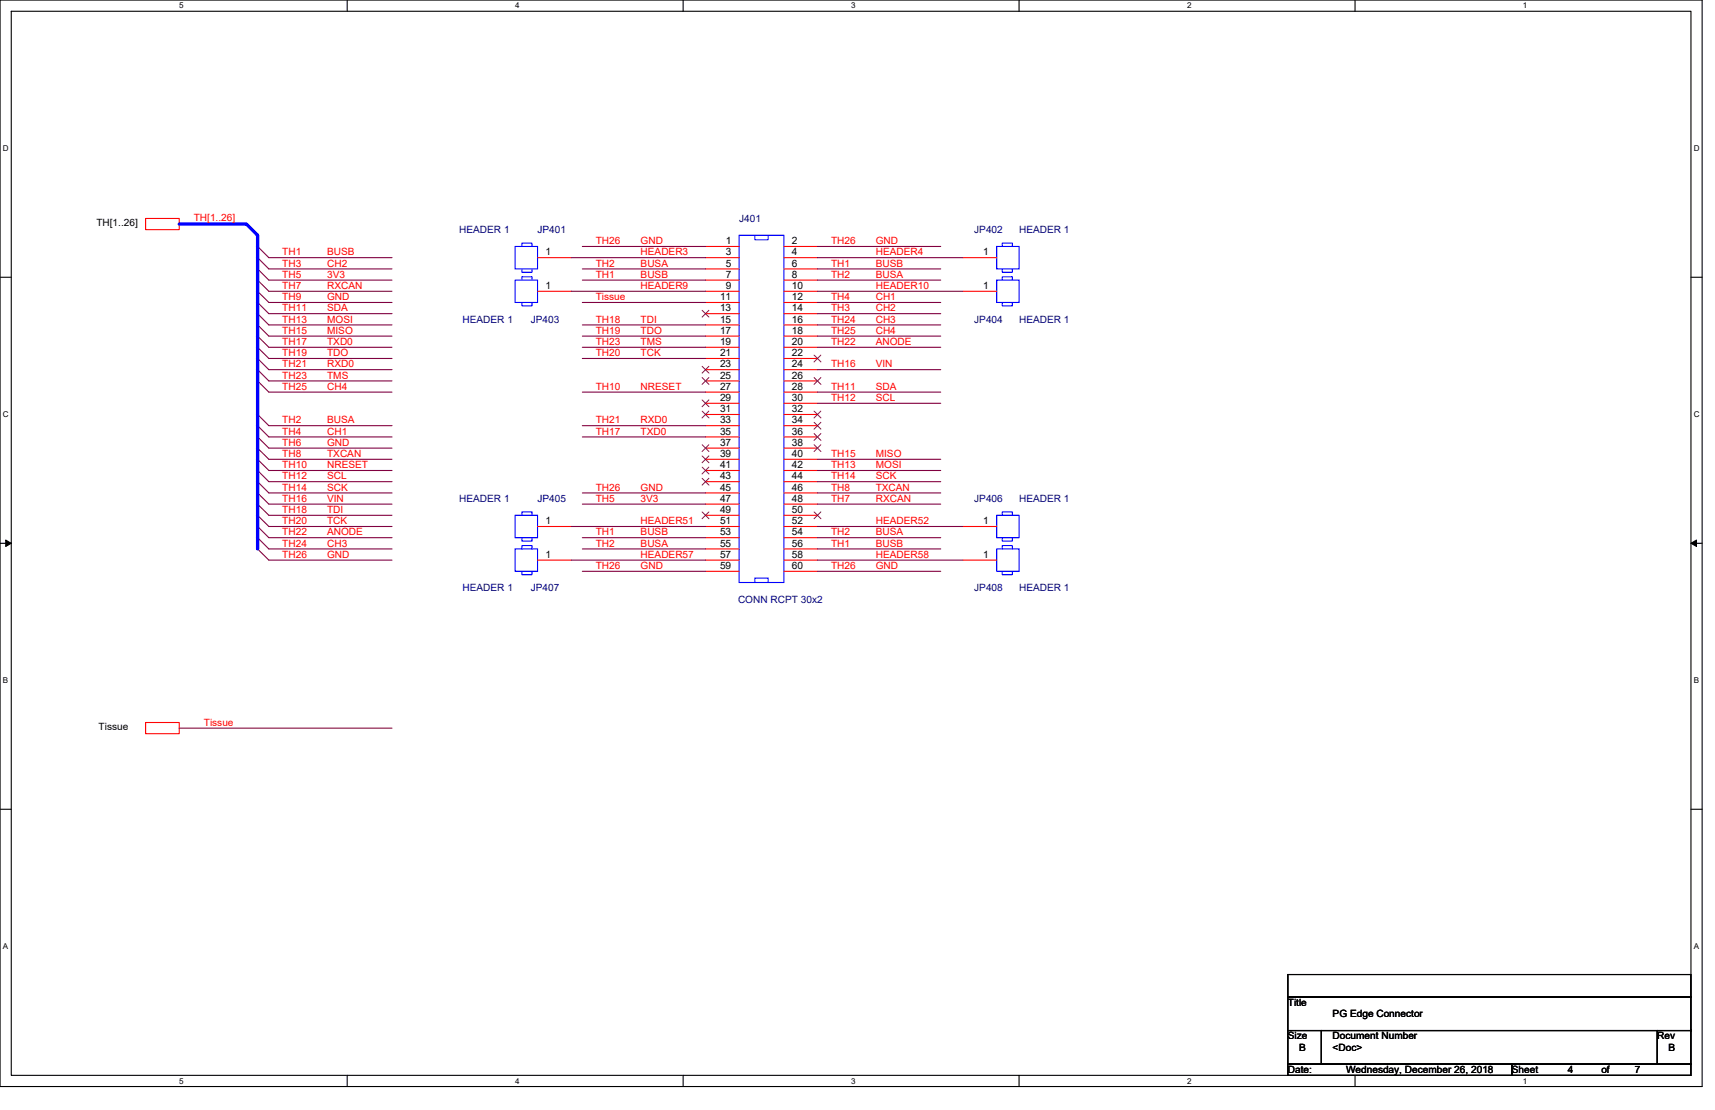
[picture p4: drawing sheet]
<svg xmlns="http://www.w3.org/2000/svg" width="432mm" height="279mm" viewBox="0 0 432 279" stroke-linecap="round" stroke-linejoin="round" font-family="sans-serif">
<path d="M0 0h428.6v273.5h-428.6zM2.8 2.8h422.9v267.9h-422.9z" fill="none" stroke="#000" stroke-width=".28"/>
<g fill="#fff">
<path d="M45.1 .3h1.1v2.3h-1.1z"/>
<path d="M45.1 271h1.1v2.2h-1.1z"/>
</g>
<path d="M87.4 0v2.8M87.4 270.7v2.8" fill="none" stroke="#000" stroke-width=".28"/>
<g fill="#fff">
<path d="M129.7 .3h1.1v2.3h-1.1z"/>
<path d="M129.7 271h1.1v2.2h-1.1z"/>
</g>
<path d="M172 0v2.8M172 270.7v2.8" fill="none" stroke="#000" stroke-width=".28"/>
<g fill="#fff">
<path d="M214.3 .3h1.1v2.3h-1.1z"/>
<path d="M214.3 271h1.1v2.2h-1.1z"/>
</g>
<path d="M256.6 0v2.8M256.6 270.7v2.8" fill="none" stroke="#000" stroke-width=".28"/>
<g fill="#fff">
<path d="M298.9 .3h1.1v2.3h-1.1z"/>
<path d="M298.9 271h1.1v2.2h-1.1z"/>
</g>
<path d="M341.2 0v2.8M341.2 270.7v2.8" fill="none" stroke="#000" stroke-width=".28"/>
<g fill="#fff">
<path d="M383.5 .3h1.1v2.3h-1.1z"/>
<path d="M383.5 271h1.1v2.2h-1.1z"/>
<path d="M.7 36.3h1.5v2.3h-1.5z"/>
<path d="M426.5 36.3h1.4v2.3h-1.4z"/>
<path d="M.7 103.3h1.5v2.2h-1.5z"/>
<path d="M426.5 103.3h1.4v2.2h-1.4z"/>
</g>
<path d="M0 69.8h2.8M425.7 69.8h2.9" fill="none" stroke="#000" stroke-width=".28"/>
<g fill="#fff">
<path d="M.7 170.2h1.4v2.3h-1.4z"/>
<path d="M426.5 170.2h1.3v2.3h-1.3z"/>
</g>
<path d="M0 136.8h2.8M425.7 136.8h2.9" fill="none" stroke="#000" stroke-width=".28"/>
<path d="M1.4 135.9l1.4 .9-1.4 .8zM425.7 136.8l1.4-.9v1.7z" fill="#000" stroke="#000" stroke-width=".25"/>
<g fill="#fff">
<path d="M.7 237.2h1.4v2.2h-1.4z"/>
<path d="M426.4 237.2h1.4v2.2h-1.4z"/>
</g>
<path d="M0 203.7h2.8M425.7 203.7h2.9M324.3 245.3h101.4v5.7h-101.4zM324.3 251h101.4v8.4h-101.4zM324.3 259.4h8.4v8.5h-8.4zM332.7 259.4h84.6v8.5h-84.6zM417.3 259.4h8.4v8.5h-8.4zM324.3 267.9h56.3v2.8h-56.3zM380.6 267.9h45.1v2.8h-45.1z" fill="none" stroke="#000" stroke-width=".28"/>
<g fill="none" stroke="#f00" stroke-width=".28">
<path d="M36.7 55h8.4v2.8h-8.4zM135.3 64.9h8.5M135.3 73.3h8.5M177.6 62h8.5M177.6 64.9h8.5M177.6 67.7h8.5M177.6 70.5h8.5M177.6 73.3h8.5M177.6 76.1h8.5M177.6 79h8.5M197.4 62h8.4M197.4 64.9h8.4"/>
<path d="M197.4 67.7h8.4M197.4 70.5h8.4M197.4 73.3h8.4M197.4 76.1h8.4M197.4 79h8.4M242.5 73.3h8.5M242.5 64.9h8.5M177.6 81.8h8.5M177.6 84.6h8.5M177.6 87.4h8.5M177.6 90.2h8.5M177.6 93h8.5"/>
<path d="M177.6 95.9h8.5M177.6 98.7h8.5M197.4 81.8h8.4M197.4 84.6h8.4M197.4 87.4h8.4M197.4 90.2h8.4M197.4 93h8.4M197.4 95.9h8.4M197.4 98.7h8.4M177.6 101.5h8.5M177.6 104.3h8.5M177.6 107.1h8.5"/>
<path d="M177.6 110h8.5M177.6 112.8h8.5M177.6 115.6h8.5M177.6 118.4h8.5M197.4 101.5h8.4M197.4 104.3h8.4M197.4 107.1h8.4M197.4 110h8.4M197.4 112.8h8.4M197.4 115.6h8.4M197.4 118.4h8.4M135.3 132.5h8.5"/>
<path d="M177.6 121.2h8.5M177.6 124.1h8.5M177.6 126.9h8.5M177.6 129.7h8.5M177.6 132.5h8.5M177.6 135.3h8.5M177.6 138.2h8.5M197.4 121.2h8.4M197.4 124.1h8.4M197.4 126.9h8.4M197.4 129.7h8.4M197.4 132.5h8.4"/>
<path d="M197.4 135.3h8.4M197.4 138.2h8.4M242.5 132.5h8.5M135.3 141h8.5M177.6 141h8.5M177.6 143.8h8.5M197.4 141h8.4M197.4 143.8h8.4M242.5 141h8.5M36.7 181.9h8.4v2.8h-8.4z"/>
</g>
<g fill="none" stroke="#800040" stroke-width=".28">
<path d="M64.9 62l2.8 2.9h31M64.9 64.9l2.8 2.8h31M64.9 67.7l2.8 2.8h31M64.9 70.5l2.8 2.8h31M64.9 73.3l2.8 2.8h31M64.9 76.1l2.8 2.9h31M64.9 79l2.8 2.8h31M143.8 64.9h33.8M143.8 73.3h33.8M146.6 62h31M146.6 67.7h31M146.6 70.5h31"/>
<path d="M146.6 76.1h31M205.8 64.9h36.7M205.8 73.3h36.7M205.8 62h31.1M205.8 70.5h31.1M205.8 67.7h31.1M205.8 76.1h31.1M205.8 79h31.1M64.9 81.8l2.8 2.8h31M64.9 84.6l2.8 2.8h31M64.9 87.4l2.8 2.8h31M64.9 90.2l2.8 2.8h31"/>
<path d="M64.9 93l2.8 2.9h31M64.9 95.9l2.8 2.8h31M146.6 81.8h31M146.6 84.6h31M146.6 87.4h31M146.6 90.2h31M146.6 98.7h31M205.8 93h31.1M205.8 98.7h31.1M205.8 81.8h31.1M205.8 84.6h31.1M205.8 87.4h31.1"/>
<path d="M64.9 104.3l2.8 2.8h31M64.9 107.1l2.8 2.9h31M64.9 110l2.8 2.8h31M64.9 112.8l2.8 2.8h31M64.9 115.6l2.8 2.8h31M64.9 118.4l2.8 2.8h31M146.6 107.1h31M146.6 110h31M205.8 101.5h31.1M205.8 115.6h31.1M205.8 118.4h31.1M64.9 121.2l2.8 2.9h31"/>
<path d="M64.9 124.1l2.8 2.8h31M64.9 126.9l2.8 2.8h31M64.9 129.7l2.8 2.8h31M64.9 132.5l2.8 2.8h31M64.9 135.3l2.8 2.9h31M64.9 138.2l2.8 2.8h31M143.8 132.5h33.8M146.6 124.1h31M146.6 138.2h31M146.6 126.9h31M146.6 135.3h31M205.8 132.5h36.7"/>
<path d="M205.8 135.3h31.1M205.8 138.2h31.1M205.8 121.2h31.1M205.8 124.1h31.1M205.8 126.9h31.1M143.8 141h33.8M146.6 143.8h31M205.8 141h36.7M205.8 143.8h31.1M45.1 183.3h53.6"/>
</g>
<g fill="none" stroke="#00f" stroke-width=".28">
<path d="M186.1 59.2h11.3v87.4h-11.3zM190 59.2v1.1h3.4v-1.1M129.7 62h5.6v5.7h-5.6zM129.7 70.5h5.6v5.6h-5.6zM131.4 67.7v.8h2.5v-.8M131.4 76.1v.9h2.5v-.9M131.4 62v-.8h2.5v.8M131.4 70.5v-.8h2.5v.8M251 70.5h5.6v5.6h-5.6zM251 62h5.6v5.7h-5.6zM252.3 70.5v-.8h2.6v.8M252.3 62v-.8h2.6v.8"/>
<path d="M252.3 76.1v.9h2.6v-.9M252.3 67.7v.8h2.6v-.8M129.7 129.7h5.6v5.6h-5.6zM129.7 138.2h5.6v5.6h-5.6zM131.4 135.3v.9h2.5v-.9M131.4 129.7v-.8h2.5v.8M131.4 138.2v-.9h2.5v.9M251 129.7h5.6v5.6h-5.6zM251 138.2h5.6v5.6h-5.6zM252.3 129.7v-.8h2.6v.8M252.3 138.2v-.9h2.6v.9M252.3 135.3v.9h2.6v-.9"/>
<path d="M131.4 143.8v.9h2.5v-.9M190 146.6v-1.1h3.4v1.1M252.3 143.8v.9h2.6v-.9"/>
</g>
<g fill="none" stroke="#804000" stroke-width=".25">
<path d="M176.8 78.1l1.7 1.7M178.5 78.1l-1.7 1.7M176.8 92.2l1.7 1.7M176.8 95l1.7 1.8M178.5 92.2l-1.7 1.7M178.5 95l-1.7 1.8M205 89.4l1.7 1.7M205 95l1.7 1.8M206.7 89.4l-1.7 1.7M206.7 95l-1.7 1.8M176.8 100.7l1.7 1.7M176.8 103.5l1.7 1.7"/>
<path d="M176.8 112l1.7 1.7M176.8 114.8l1.7 1.7M176.8 117.6l1.7 1.7M178.5 100.7l-1.7 1.7M178.5 103.5l-1.7 1.7M178.5 112l-1.7 1.7M178.5 114.8l-1.7 1.7M178.5 117.6l-1.7 1.7M205 103.5l1.7 1.7M205 106.3l1.7 1.7M205 109.1l1.7 1.7M205 112l1.7 1.7"/>
<path d="M206.7 103.5l-1.7 1.7M206.7 106.3l-1.7 1.7M206.7 109.1l-1.7 1.7M206.7 112l-1.7 1.7M176.8 120.4l1.7 1.7M176.8 128.9l1.7 1.7M178.5 120.4l-1.7 1.7M178.5 128.9l-1.7 1.7M205 128.9l1.7 1.7M206.7 128.9l-1.7 1.7"/>
</g>
<path d="M45.1 56.4h16.9l2.9 2.8v79" fill="none" stroke="#00f" stroke-width=".83"/>
<g font-size="2.5">
<text x="24.3" y="57">TH[1..26]</text>
<text x="137.3" y="64.3">1</text>
<text x="182.7" y="61.4">1</text>
<text x="182.7" y="64.3">3</text>
<text x="199.3" y="61.4">2</text>
<text x="199.3" y="64.3">4</text>
<text x="247.6" y="64.3">1</text>
<text x="182.7" y="67.1">5</text>
<text x="182.7" y="69.9">7</text>
<text x="199.3" y="67.1">6</text>
<text x="199.3" y="69.9">8</text>
<text x="137.3" y="72.7">1</text>
<text x="181.3" y="75.5">11</text>
<text x="182.7" y="72.7">9</text>
<text x="199.3" y="72.7">10</text>
<text x="199.3" y="75.5">12</text>
<text x="247.6" y="72.7">1</text>
<text x="181.3" y="78.4">13</text>
<text x="181.3" y="81.2">15</text>
<text x="199.3" y="78.4">14</text>
<text x="199.3" y="81.2">16</text>
<text x="181.3" y="84">17</text>
<text x="181.3" y="86.8">19</text>
<text x="181.3" y="89.6">21</text>
<text x="199.3" y="84">18</text>
<text x="199.3" y="86.8">20</text>
<text x="199.3" y="89.6">22</text>
<text x="181.3" y="92.5">23</text>
<text x="181.3" y="95.3">25</text>
<text x="199.3" y="92.5">24</text>
<text x="199.3" y="95.3">26</text>
<text x="181.3" y="98.1">27</text>
<text x="181.3" y="100.9">29</text>
<text x="199.3" y="98.1">28</text>
<text x="199.3" y="100.9">30</text>
<text x="181.3" y="103.7">31</text>
<text x="181.3" y="106.6">33</text>
<text x="199.3" y="103.7">32</text>
<text x="199.3" y="106.6">34</text>
<text x="181.3" y="109.4">35</text>
<text x="181.3" y="112.2">37</text>
<text x="199.3" y="109.4">36</text>
<text x="199.3" y="112.2">38</text>
<text x="181.3" y="115">39</text>
<text x="181.3" y="117.8">41</text>
<text x="199.3" y="115">40</text>
<text x="199.3" y="117.8">42</text>
<text x="181.3" y="120.6">43</text>
<text x="181.3" y="123.5">45</text>
<text x="199.3" y="120.6">44</text>
<text x="199.3" y="123.5">46</text>
<text x="137.3" y="131.9">1</text>
<text x="181.3" y="126.3">47</text>
<text x="181.3" y="129.1">49</text>
<text x="181.3" y="131.9">51</text>
<text x="199.3" y="126.3">48</text>
<text x="199.3" y="129.1">50</text>
<text x="199.3" y="131.9">52</text>
<text x="247.6" y="131.9">1</text>
<text x="181.3" y="134.7">53</text>
<text x="181.3" y="137.6">55</text>
<text x="199.3" y="134.7">54</text>
<text x="199.3" y="137.6">56</text>
<text x="137.3" y="140.4">1</text>
<text x="181.3" y="140.4">57</text>
<text x="181.3" y="143.2">59</text>
<text x="199.3" y="140.4">58</text>
<text x="199.3" y="143.2">60</text>
<text x="247.6" y="140.4">1</text>
<text x="24.8" y="183.8">Tissue</text>
<text x="324.3" y="253.2">Title</text>
<text x="335.5" y="256">PG Edge Connector</text>
<text x="324.3" y="261.6">Size</text>
<text x="335.5" y="261.6">Document Number</text>
<text x="417.3" y="261.6">Rev</text>
<text x="327.1" y="264.5">B</text>
<text x="335.5" y="264.5">&lt;Doc&gt;</text>
<text x="420.1" y="264.5">B</text>
<text x="324.3" y="270.1">Date:</text>
<text x="338.9" y="270.1">Wednesday, December 26, 2018</text>
<text x="380.6" y="270.1">Sheet</text>
<text x="394.7" y="270.1">4</text>
<text x="403.2" y="270.1">of</text>
<text x="411.6" y="270.1">7</text>
</g>
<g font-size="2.5" fill="#f00">
<text x="48.8" y="55.6">TH[1..26]</text>
<text x="71.1" y="64.3">TH1</text>
<text x="82.4" y="64.3">BUSB</text>
<text x="150" y="61.5">TH26</text>
<text x="161.3" y="61.5">GND</text>
<text x="161.3" y="64.3">HEADER3</text>
<text x="209.2" y="61.5">TH26</text>
<text x="220.5" y="61.5">GND</text>
<text x="220.5" y="64.3">HEADER4</text>
<text x="71.1" y="67.1">TH3</text>
<text x="71.1" y="69.9">TH5</text>
<text x="82.4" y="67.1">CH2</text>
<text x="82.4" y="69.9">3V3</text>
<text x="150" y="67.1">TH2</text>
<text x="150" y="69.9">TH1</text>
<text x="161.3" y="67.1">BUSA</text>
<text x="161.3" y="69.9">BUSB</text>
<text x="209.2" y="69.9">TH2</text>
<text x="209.2" y="67.1">TH1</text>
<text x="220.5" y="69.9">BUSA</text>
<text x="220.5" y="67.1">BUSB</text>
<text x="71.1" y="72.7">TH7</text>
<text x="71.1" y="75.6">TH9</text>
<text x="82.4" y="72.7">RXCAN</text>
<text x="82.4" y="75.6">GND</text>
<text x="150" y="75.6">Tissue</text>
<text x="161.3" y="72.7">HEADER9</text>
<text x="209.2" y="75.6">TH4</text>
<text x="220.5" y="75.6">CH1</text>
<text x="220.5" y="72.7">HEADER10</text>
<text x="71.1" y="78.4">TH11</text>
<text x="71.1" y="81.2">TH13</text>
<text x="82.4" y="78.4">SDA</text>
<text x="82.4" y="81.2">MOSI</text>
<text x="150" y="81.2">TH18</text>
<text x="161.3" y="81.2">TDI</text>
<text x="209.2" y="78.4">TH3</text>
<text x="209.2" y="81.2">TH24</text>
<text x="220.5" y="81.2">CH3</text>
<text x="220.5" y="78.4">CH2</text>
<text x="71.1" y="84">TH15</text>
<text x="71.1" y="86.8">TH17</text>
<text x="71.1" y="89.7">TH19</text>
<text x="82.4" y="84">MISO</text>
<text x="82.4" y="86.8">TXD0</text>
<text x="82.4" y="89.7">TDO</text>
<text x="150" y="84">TH19</text>
<text x="150" y="86.8">TH23</text>
<text x="150" y="89.7">TH20</text>
<text x="161.3" y="84">TDO</text>
<text x="161.3" y="86.8">TMS</text>
<text x="161.3" y="89.7">TCK</text>
<text x="209.2" y="84">TH25</text>
<text x="209.2" y="86.8">TH22</text>
<text x="220.5" y="84">CH4</text>
<text x="220.5" y="86.8">ANODE</text>
<text x="71.1" y="92.5">TH21</text>
<text x="71.1" y="95.3">TH23</text>
<text x="82.4" y="92.5">RXD0</text>
<text x="82.4" y="95.3">TMS</text>
<text x="209.2" y="92.5">TH16</text>
<text x="220.5" y="92.5">VIN</text>
<text x="71.1" y="98.1">TH25</text>
<text x="82.4" y="98.1">CH4</text>
<text x="150" y="98.1">TH10</text>
<text x="161.3" y="98.1">NRESET</text>
<text x="209.2" y="98.1">TH11</text>
<text x="209.2" y="100.9">TH12</text>
<text x="220.5" y="98.1">SDA</text>
<text x="220.5" y="100.9">SCL</text>
<text x="71.1" y="106.6">TH2</text>
<text x="82.4" y="106.6">BUSA</text>
<text x="150" y="106.6">TH21</text>
<text x="161.3" y="106.6">RXD0</text>
<text x="71.1" y="109.4">TH4</text>
<text x="71.1" y="112.2">TH6</text>
<text x="82.4" y="109.4">CH1</text>
<text x="82.4" y="112.2">GND</text>
<text x="150" y="109.4">TH17</text>
<text x="161.3" y="109.4">TXD0</text>
<text x="71.1" y="115">TH8</text>
<text x="71.1" y="117.9">TH10</text>
<text x="82.4" y="117.9">NRESET</text>
<text x="82.4" y="115">TXCAN</text>
<text x="209.2" y="115">TH15</text>
<text x="209.2" y="117.9">TH13</text>
<text x="220.5" y="115">MISO</text>
<text x="220.5" y="117.9">MOSI</text>
<text x="71.1" y="120.7">TH12</text>
<text x="71.1" y="123.5">TH14</text>
<text x="82.4" y="120.7">SCL</text>
<text x="82.4" y="123.5">SCK</text>
<text x="150" y="123.5">TH26</text>
<text x="161.3" y="123.5">GND</text>
<text x="209.2" y="120.7">TH14</text>
<text x="209.2" y="123.5">TH8</text>
<text x="220.5" y="120.7">SCK</text>
<text x="220.5" y="123.5">TXCAN</text>
<text x="71.1" y="126.3">TH16</text>
<text x="71.1" y="129.1">TH18</text>
<text x="71.1" y="132">TH20</text>
<text x="82.4" y="126.3">VIN</text>
<text x="82.4" y="129.1">TDI</text>
<text x="82.4" y="132">TCK</text>
<text x="150" y="126.3">TH5</text>
<text x="161.3" y="126.3">3V3</text>
<text x="161.3" y="132">HEADER51</text>
<text x="209.2" y="126.3">TH7</text>
<text x="220.5" y="126.3">RXCAN</text>
<text x="220.5" y="132">HEADER52</text>
<text x="71.1" y="134.8">TH22</text>
<text x="71.1" y="137.6">TH24</text>
<text x="82.4" y="134.8">ANODE</text>
<text x="82.4" y="137.6">CH3</text>
<text x="150" y="137.6">TH2</text>
<text x="150" y="134.8">TH1</text>
<text x="161.3" y="137.6">BUSA</text>
<text x="161.3" y="134.8">BUSB</text>
<text x="209.2" y="134.8">TH2</text>
<text x="209.2" y="137.6">TH1</text>
<text x="220.5" y="134.8">BUSA</text>
<text x="220.5" y="137.6">BUSB</text>
<text x="71.1" y="140.4">TH26</text>
<text x="82.4" y="140.4">GND</text>
<text x="150" y="143.2">TH26</text>
<text x="161.3" y="143.2">GND</text>
<text x="161.3" y="140.4">HEADER57</text>
<text x="209.2" y="143.2">TH26</text>
<text x="220.5" y="143.2">GND</text>
<text x="220.5" y="140.4">HEADER58</text>
<text x="51.3" y="182.7">Tissue</text>
</g>
<g font-size="2.5" fill="#000080">
<text x="115.6" y="58.7">HEADER 1</text>
<text x="135.3" y="58.7">JP401</text>
<text x="186.1" y="55.8">J401</text>
<text x="245.3" y="58.7">JP402</text>
<text x="256.6" y="58.7">HEADER 1</text>
<text x="116.5" y="81.2">HEADER 1</text>
<text x="133.6" y="81.2">JP403</text>
<text x="245.3" y="81.2">JP404</text>
<text x="256.6" y="81.2">HEADER 1</text>
<text x="115.6" y="126.3">HEADER 1</text>
<text x="135.3" y="126.3">JP405</text>
<text x="245.3" y="126.3">JP406</text>
<text x="256.6" y="126.3">HEADER 1</text>
<text x="116.5" y="148.9">HEADER 1</text>
<text x="133.6" y="148.9">JP407</text>
<text x="245.3" y="148.9">JP408</text>
<text x="256.6" y="148.9">HEADER 1</text>
<text x="185.8" y="151.7">CONN RCPT 30x2</text>
</g>
<g font-size="2">
<text x="45.1" y="2.1">5</text>
<text x="129.7" y="2.1">4</text>
<text x="214.3" y="2.1">3</text>
<text x="298.9" y="2.1">2</text>
<text x="383.5" y="2.1">1</text>
<text x=".7" y="38.1">D</text>
<text x="426.5" y="38.1">D</text>
<text x=".7" y="105.1">C</text>
<text x="426.5" y="105.1">C</text>
<text x=".7" y="172">B</text>
<text x="426.5" y="172">B</text>
<text x=".7" y="239">A</text>
<text x="426.5" y="239">A</text>
<text x="45.1" y="272.8">5</text>
<text x="129.7" y="272.8">4</text>
<text x="214.3" y="272.8">3</text>
<text x="298.9" y="272.8">2</text>
<text x="383.5" y="272.8">1</text>
</g>
</svg>
